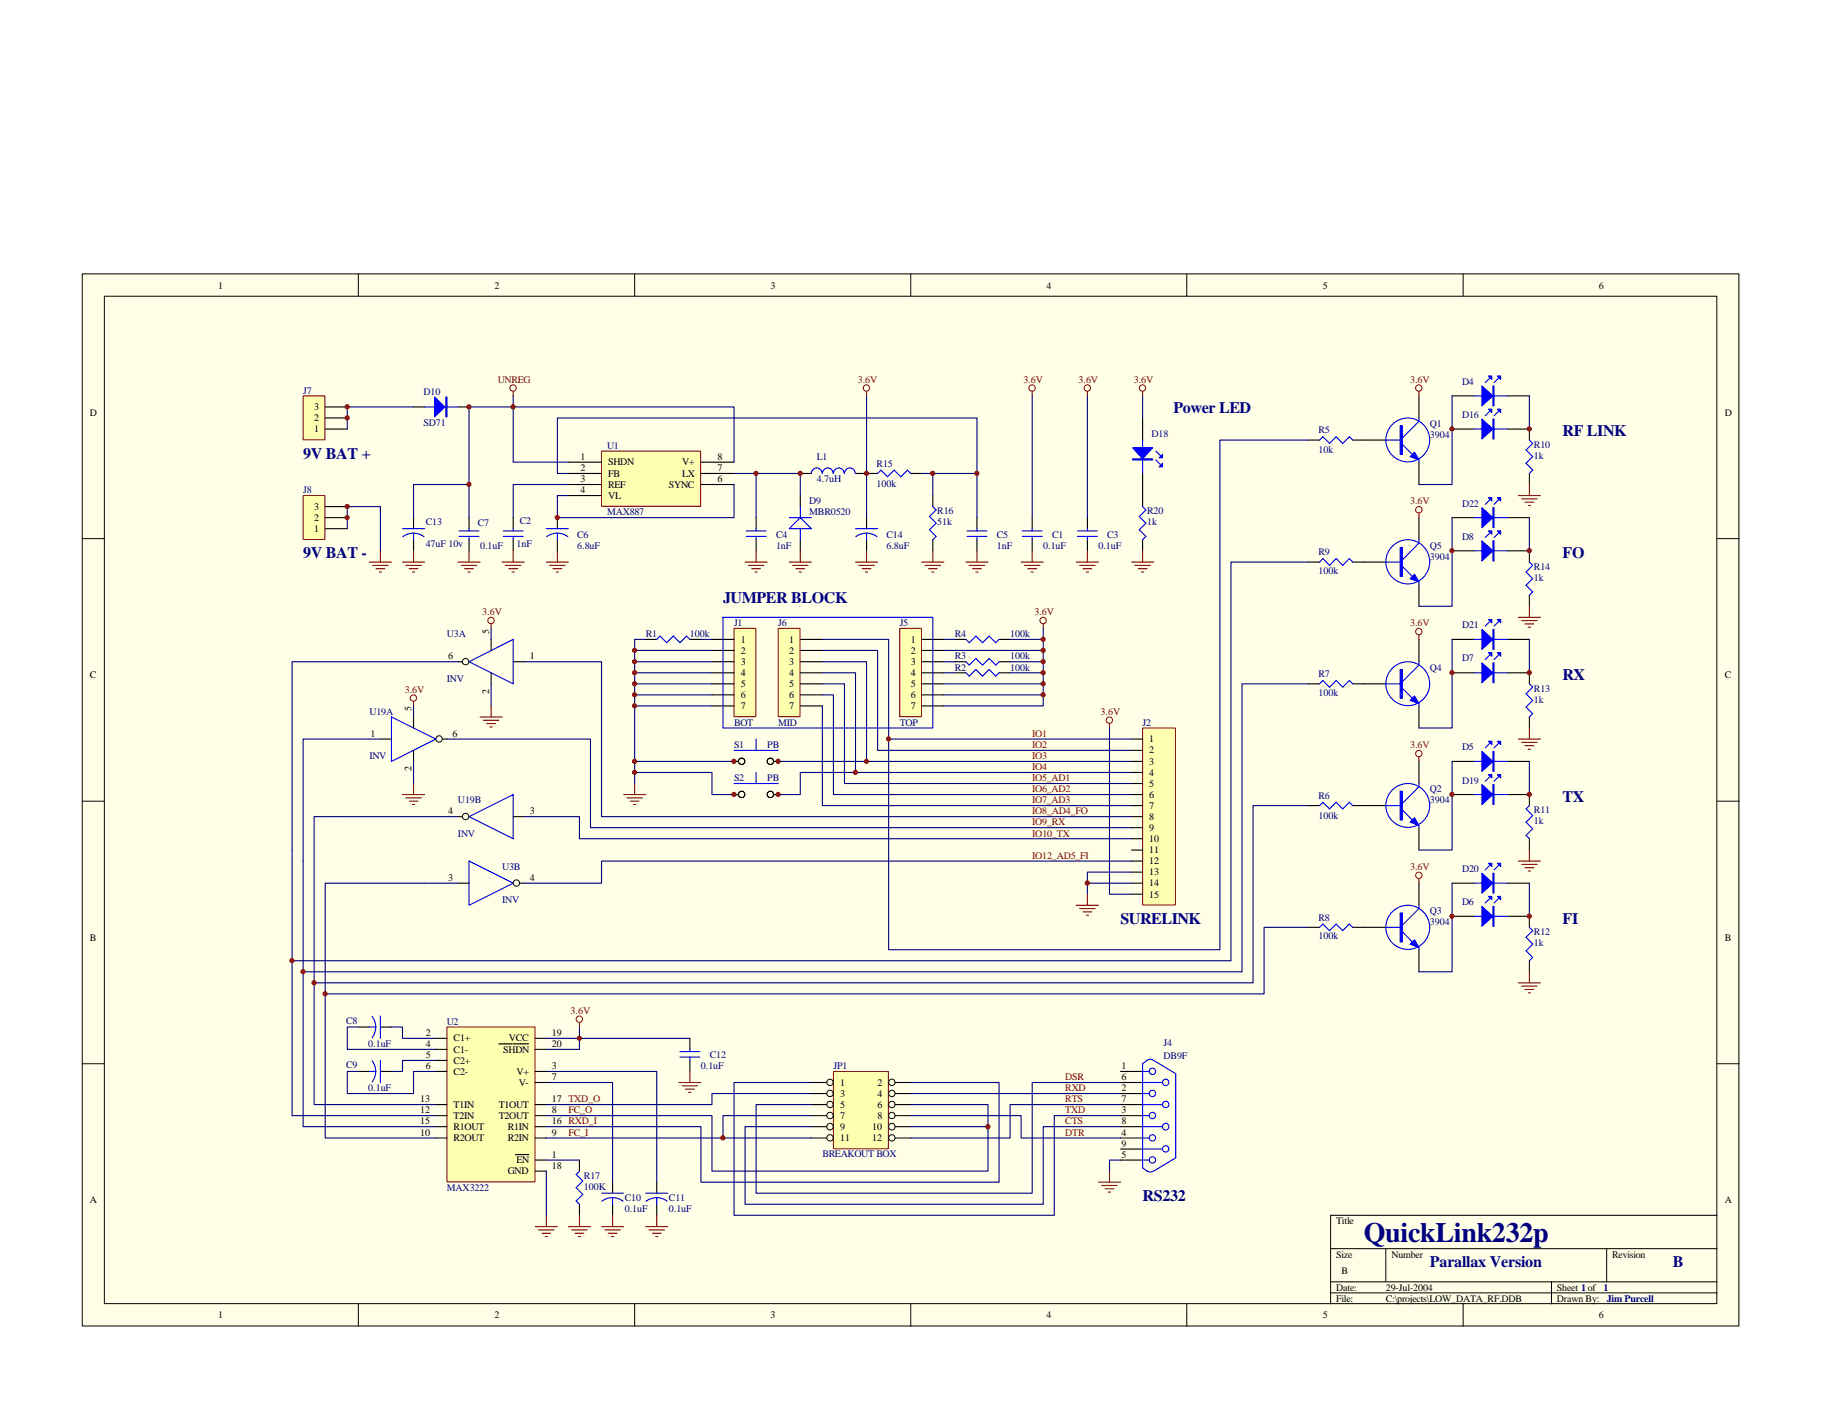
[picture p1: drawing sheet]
<svg xmlns="http://www.w3.org/2000/svg" width="279mm" height="216mm" viewBox="0 0 279 216" stroke-linecap="round" stroke-linejoin="round" font-family="sans-serif">
<path d="M12.6 42h254.1v161.3h-254.1z" fill="#ffffe8"/>
<g fill="none" stroke="#000" stroke-width=".15">
<path d="M12.6 42h254.1v161.3h-254.1zM16 45.4h247.3v154.5h-247.3zM54.9 42v3.4M97.3 42v3.4M139.7 42v3.4M182 42v3.4M224.4 42v3.4M12.6 82.6h3.4M263.3 82.6h3.4M12.6 122.9h3.4M263.3 122.9h3.4M12.6 163.1h3.4"/>
<path d="M263.3 163.1h3.4M54.9 199.9v3.5M97.3 199.9v3.5M139.7 199.9v3.5M182 199.9v3.5M204 191.5h59.3M204 196.6h59.3M204 198.2h59.3M212.5 191.5v5.1M224.4 199.9v3.5M237.9 196.6v3.3M246.4 191.5v5.1"/>
<path d="M263.3 186.4h-59.3v13.5"/>
</g>
<g fill="none" stroke="#000" stroke-width=".17">
<path d="M54.9 157.5h1.7M58.3 157.5h1.7M54.9 164.3h1.7M58.3 164.3h1.7M171.8 164.3h3.4M171.8 166h3.4M171.8 167.7h3.4M171.8 169.4h3.4M171.8 171.1h3.4M171.8 172.8h3.4M171.8 174.5h3.4M171.8 176.2h3.4"/>
<path d="M171.8 177.9h3.4M93.9 181.3v1.7M93.9 184.7v1.7M100.7 181.3v1.7M100.7 184.7v1.7"/>
</g>
<g fill="none" stroke="#00f" stroke-width=".17">
<path d="M56.6 157.5h1.1M57.1 155.8a2.75 2.75 0 0 1 0 3.3M58.3 155.8v3.4M56.6 164.3h1.1M57.1 162.6a2.7 2.7 0 0 1 0 3.3M58.3 162.6v3.4M175.2 177.9h1M175.2 176.2h3.1M175.2 174.5h1M175.2 172.8h3.1M175.2 171.1h1M175.2 169.4h3.1"/>
<path d="M175.2 167.7h1M175.2 166h3.1M175.2 164.3h1M175.9 179.5l.5 .2 .5-.2M176.9 162.6l-.5-.2a1.56 1.56 0 0 0-1.2 .7v16l.7 .5M176.9 162.6l3.4 2v12.9l-3.4 2.1M92.2 183h3.4M93.9 183.6a2.73 2.73 0 0 1 1.6 .6M93.9 183.6l-.7 .1-.9 .5M93.9 183.6v1.1M99 183h3.4M100.7 183.6a2.73 2.73 0 0 1 1.6 .6"/>
<path d="M100.7 183.6l-.7 .1-.9 .5M100.7 183.6v1.1"/>
<circle cx="176.7" cy="171" r=".49"/>
<circle cx="176.7" cy="174.5" r=".49"/>
<circle cx="176.7" cy="177.9" r=".49"/>
<circle cx="176.7" cy="164.3" r=".49"/>
<circle cx="176.7" cy="167.7" r=".49"/>
<circle cx="178.7" cy="172.8" r=".5"/>
<circle cx="178.8" cy="169.4" r=".49"/>
<circle cx="178.8" cy="176.2" r=".49"/>
<circle cx="178.8" cy="166" r=".49"/>
</g>
<g fill="none" stroke="#800000" stroke-width=".17">
<path d="M170.1 111v.6M165.1 138.8h3.3M165.6 139.3h2.3M166.1 139.8h1.3M166.8 137.1v1.7M88.9 156.8v.7M166.6 140.3h.3M170.1 179.6v1.7M82.1 188.1h3.4M82.6 188.6h2.4M83.1 189.1h1.4M83.6 189.6h.3"/>
<path d="M83.8 186.4v1.7M92.2 188.1h3.4M92.8 188.6h2.3M93.3 189.1h1.3M93.8 189.6h.3M93.9 186.4v1.7M99 188.1h3.4M99.5 188.6h2.4M100 189.1h1.4M100.5 189.6h.4M100.7 186.4v1.7M168.4 181.3h3.4"/>
<path d="M169 181.8h2.3M169.5 182.3h1.3M170 182.8h.3"/>
</g>
<path d="M54.9 157.5h-1.6v3.4h13.5M60 157.5h1.7v1.7h5.1M83.8 159.2h5.1M88.9 157.5v3.4h-5.1M54.9 164.3h-1.6v3.4h10.1v-3.4h3.4M66.8 162.6h-5.1v1.7h-1.7M83.8 164.3h16.9v17M83.8 166h10.1v15.3M171.8 177.9h-1.7v1.7" fill="none" stroke="#000080" stroke-width=".17"/>
<g fill="none" stroke="#800000" stroke-width=".15">
<circle cx="170.1" cy="110.4" r=".49"/>
<circle cx="88.8" cy="156.3" r=".49"/>
</g>
<path d="M175.3 111.7h5v27.1h-5z" fill="#ffffb0"/>
<path d="M175.2 111.6h5.1v27.2h-5.1z" fill="none" stroke="#800000" stroke-width=".15"/>
<g fill="none" stroke="#000" stroke-width=".17">
<path d="M173.5 113.3h1.7M173.5 115.1h1.7M173.5 116.8h1.7M173.5 118.4h1.7M173.5 120.1h1.7M173.5 121.8h1.7M173.5 123.5h1.7M173.5 125.2h1.7M173.5 126.9h1.7M173.5 128.6h1.7M173.5 130.3h1.7M173.5 132h1.7"/>
<path d="M173.5 133.7h1.7M173.5 135.4h1.7M173.5 137.1h1.7"/>
</g>
<path d="M170.1 111.6v25.5h3.4M173.5 135.4h-6.7v1.7" fill="none" stroke="#000080" stroke-width=".17"/>
<path d="M68.6 157.5h13.4v23.7h-13.4z" fill="#ffffb0"/>
<g fill="none" stroke="#800000" stroke-width=".15">
<path d="M68.5 157.5h13.5v23.7h-13.5z"/>
<circle cx="132.9" cy="59.5" r=".49"/>
</g>
<g fill="none" stroke="#000" stroke-width=".17">
<path d="M71.9 79.4v1.7M122.7 72.6h1.7M131.2 72.6h3.4M132.9 79.4v1.7M139.7 72.6h1.7M143 76v1.7M71.9 82.8v1.7M132.9 82.8v1.7M143 82.8v1.7M66.8 159.2h1.7M82.1 159.2h1.7M66.8 169.4h1.7"/>
<path d="M66.8 171.1h1.7M66.8 172.8h1.7M66.8 174.5h1.7M66.8 160.9h1.7M66.8 162.6h1.7M66.8 164.3h1.7M76.5 160.1h2M78.7 160.1h2.4M79 177h2.1M82.1 179.6h1.7M82.1 169.4h1.7M82.1 171.1h1.7"/>
<path d="M82.1 172.8h1.7M82.1 174.5h1.7M82.1 160.9h1.7M82.1 164.3h1.7M82.1 166h1.7M82.1 177.9h1.7M88.9 177.9v1.7M88.9 184.7v1.7"/>
</g>
<path d="M87.2 74.3h-8.5v5.1M87.2 76h-1.7v3.4M83.8 179.6v6.8" fill="none" stroke="#000080" stroke-width=".17"/>
<g fill="none" stroke="#00f" stroke-width=".17">
<path d="M124.4 72.6a.83 .83 0 0 1 .8-.8 .83 .83 0 0 1 .9 .8M126.1 72.6a.83 .83 0 0 1 .8-.8 .83 .83 0 0 1 .9 .8M127.8 72.6a.83 .83 0 0 1 .8-.8 .83 .83 0 0 1 .9 .8M129.5 72.6a.83 .83 0 0 1 .8-.8 .83 .83 0 0 1 .8 .8M134.6 72.6l.5-.5 1 1 1-1 1 1 1-1 .6 .5M143 77.7l.6 .5-1.1 1 1.1 1-1.1 1 1.1 1.1-.6 .5M70.4 82.3h3M70.4 81.4h3M71.9 81.1v.3M71.9 82.3v.5M131.2 81.1h3.4M132.9 81.7a2.73 2.73 0 0 1 1.6 .6"/>
<path d="M132.9 81.7l-.7 .1-1 .5M132.9 81.7v1.1M88.9 179.6l-.6 .5 1.1 1-1.1 1 1.1 1-1.1 1 .6 .6"/>
</g>
<path d="M132.9 60v.7" fill="none" stroke="#800000" stroke-width=".17"/>
<path d="M92.3 69.2h15.1v8.4h-15.1z" fill="#ffffb0"/>
<g fill="none" stroke="#800000" stroke-width=".15">
<path d="M92.2 69.2h15.2v8.4h-15.2z"/>
<circle cx="78.7" cy="59.5" r=".49"/>
</g>
<g fill="none" stroke="#000" stroke-width=".17">
<path d="M63.4 79.4v1.7M63.4 62.4h1.7M70.2 62.4h1.7M78.7 79.4v1.7M85.5 79.4v1.7M87.2 70.9h5M87.2 72.6h5M87.2 74.3h5M87.2 76h5M107.5 70.9h5.1M107.5 72.6h5.1M107.5 74.3h5.1"/>
<path d="M116 79.4v1.7M122.7 76v1.7M149.8 79.4v1.7M63.4 82.8v1.7M78.7 82.8v1.7M85.5 82.8v1.7M116 82.8v1.7M122.7 82.8v1.7M149.8 82.8v1.7M105.8 159.2v1.7M105.8 162.6v1.7"/>
</g>
<g fill="none" stroke="#00f" stroke-width=".17">
<path d="M65.1 62.4h5.1M121 79.4h3.4M122.7 77.7v1.7M61.7 81.1h3.4M63.4 81.7a2.73 2.73 0 0 1 1.6 .6M63.4 81.7l-.7 .1-.9 .5M63.4 81.7v1.1M77.2 82.3h3M77.2 81.4h3M78.7 81.1v.3M78.7 82.3v.5M83.8 81.1h3.4"/>
<path d="M85.5 81.7a2.73 2.73 0 0 1 1.6 .6M85.5 81.7l-.7 .1-1 .5M85.5 81.7v1.1M114.4 82.3h3.1M114.4 81.4h3.1M116 81.1v.3M116 82.3v.5M121 81.1l1.7-1.7 1.7 1.7zM122.7 81.1v1.7M148.3 82.3h3M148.3 81.4h3M149.8 81.1v.3"/>
<path d="M149.8 82.3v.5M104.3 162.1h3M104.3 161.2h3M105.8 160.9v.3M105.8 162.1v.5"/>
</g>
<path d="M112.6 74.3v5.1h-27.1" fill="none" stroke="#000080" stroke-width=".17"/>
<path d="M78.7 60v.7" fill="none" stroke="#800000" stroke-width=".17"/>
<g fill="#00f" stroke="#00f" stroke-width=".17">
<path d="M68.4 60.9h.1v3h-.1z" fill-rule="evenodd"/>
<path d="M66.6 60.9l1.6 1.5-1.6 1.5z" fill-rule="evenodd"/>
</g>
<path d="M46.5 60.7h3.3v6.7h-3.3z" fill="#ffffb0"/>
<path d="M46.5 60.7h3.3v6.7h-3.3z" fill="none" stroke="#800000" stroke-width=".15"/>
<path d="M49.9 65.8h3.4M49.9 64.1h3.4M49.9 62.4h3.4" fill="none" stroke="#000" stroke-width=".17"/>
<path d="M46.5 76h3.3v6.7h-3.3z" fill="#ffffb0"/>
<path d="M46.5 76h3.3v6.7h-3.3z" fill="none" stroke="#800000" stroke-width=".15"/>
<path d="M49.9 79.4h3.4M49.9 77.7h3.4M49.9 81.1h3.4" fill="none" stroke="#000" stroke-width=".17"/>
<path d="M127.8 164.3h8.4v11.8h-8.4z" fill="#ffffb0"/>
<g fill="none" stroke="#800000" stroke-width=".15">
<path d="M127.8 164.3h8.4v11.8h-8.4z"/>
<circle cx="217.6" cy="59.5" r=".49"/>
<circle cx="217.6" cy="78.2" r=".49"/>
<circle cx="217.6" cy="96.8" r=".49"/>
<circle cx="217.6" cy="115.5" r=".49"/>
<circle cx="217.6" cy="134.2" r=".49"/>
</g>
<g fill="none" stroke="#000" stroke-width=".15">
<circle cx="127.3" cy="172.8" r=".5"/>
<circle cx="127.3" cy="169.4" r=".49"/>
<circle cx="127.3" cy="171" r=".49"/>
<circle cx="127.3" cy="174.5" r=".49"/>
<circle cx="127.3" cy="166" r=".49"/>
<circle cx="127.3" cy="167.7" r=".49"/>
<circle cx="136.7" cy="172.8" r=".5"/>
<circle cx="136.8" cy="169.4" r=".49"/>
<circle cx="136.8" cy="174.5" r=".49"/>
<circle cx="136.8" cy="171" r=".49"/>
<circle cx="136.8" cy="166" r=".49"/>
<circle cx="136.8" cy="167.7" r=".49"/>
</g>
<g fill="none" stroke="#000" stroke-width=".17">
<path d="M200.7 67.5h1.7M207.4 67.5h5.1M217.6 60.7v3.4M217.6 70.9v3.4M217.6 79.4v3.4M222.7 60.7h3.4M231.1 60.7h3.4M234.5 65.8v1.7M234.5 72.6v1.7M200.7 86.2h1.7M207.4 86.2h5.1M217.6 89.6v3.4"/>
<path d="M217.6 98v3.5M222.7 84.5h3.4M231.1 84.5h3.4v1.7M234.5 91.3v1.7M200.7 104.9h1.7M207.4 104.9h5.1M217.6 108.2v3.4M217.6 116.8v3.3M222.7 103.2h3.4M222.7 116.8h3.4M231.1 103.2h3.4v1.7M231.1 116.8h3.4"/>
<path d="M234.5 109.9v1.7M200.7 123.5h1.7M207.4 123.5h5.1M217.6 126.9v3.4M217.6 135.4v3.4M234.5 121.8v1.7M234.5 128.6v1.7M200.7 142.2h1.7M207.4 142.2h5.1M217.6 145.6v3.4M222.7 140.5h3.4M231.1 140.5h3.4v1.7"/>
<path d="M234.5 147.3v1.7M124.4 166h2.4M124.4 167.7h2.4M124.4 169.4h2.4M124.4 171.1h2.4M124.4 172.8h2.4M124.4 174.5h2.4M137.3 166h2.4M137.3 167.7h2.4M137.3 169.4h2.4M137.3 171.1h2.4M137.3 172.8h2.4"/>
<path d="M137.3 174.5h2.4"/>
</g>
<path d="M217.6 60v.7M217.6 78.7v.7M217.6 97.4v.6M217.6 116.1v.7M217.6 134.7v.7M87.2 188.1h3.4M87.7 188.6h2.3M88.2 189.1h1.3M88.7 189.6h.3M88.9 186.4v1.7" fill="none" stroke="#800000" stroke-width=".17"/>
<g fill="none" stroke="#00f" stroke-width=".17">
<path d="M228.4 58l-.6 .7M229.8 58l-.7 .7M202.4 67.5l.5-.5 1 1 1-1 1 1 1-1 .5 .5M212.5 67.5h2.6M215.1 68.2l1.5 1.5M217.6 64.1v.5l-2.5 2.5M217.6 70.5v.4M226.1 60.7h5M234.5 67.5l.5 .5-1 1 1 1-1 1 1 1.1-.5 .5M202.4 86.2l.5-.6 1 1.1 1-1.1 1 1.1 1-1.1 .5 .6M212.5 86.2h2.6M215.1 86.9l1.5 1.5"/>
<path d="M217.6 82.8v.5l-2.5 2.6M217.6 89.2v.4M226.1 84.5h5M228.4 81.7l-.6 .7M229.8 81.7l-.7 .7M234.5 86.2l.5 .5-1 1 1 1-1 1 1 1.1-.5 .5M202.4 104.9l.5-.5 1 1 1-1 1 1 1-1 .5 .5M212.5 104.9h2.6M215.1 105.5l1.5 1.6M217.6 101.5v.5l-2.5 2.5M217.6 107.9v.3M226.1 103.2h5"/>
<path d="M226.1 116.8h5M228.4 100.5l-.6 .6M228.4 114l-.6 .7M229.8 100.5l-.7 .6M229.8 114l-.7 .7M234.5 104.9l.5 .5-1 1 1 1-1 1 1 1-.5 .5M202.4 123.5l.5-.5 1 1 1-1 1 1 1-1 .5 .5M212.5 123.5h2.6M215.1 124.2l1.5 1.5M217.6 138.8v.5l-2.5 2.6M217.6 120.1v.5l-2.5 2.6M217.6 126.6v.3"/>
<path d="M228.4 137.8l-.6 .7M229.8 137.8l-.7 .7M234.5 123.5l-.5 .5 1 1.1-1 1 1 1-1 1 .5 .5M202.4 142.2l.5-.5 1 1 1-1 1 1 1-1 .5 .5M212.5 142.2h2.6M215.1 142.9l1.5 1.5M217.6 145.3v.3M226.1 140.5h5M234.5 142.2l.5 .5-1 1 1 1.1-1 1 1 1-.5 .5"/>
<circle cx="215.9" cy="67.5" r="3.4"/>
<circle cx="215.9" cy="86.1" r="3.4"/>
<circle cx="215.9" cy="104.8" r="3.4"/>
<circle cx="215.9" cy="123.5" r="3.4"/>
<circle cx="215.9" cy="142.2" r="3.4"/>
</g>
<g fill="#00f" stroke="#00f" stroke-width=".17">
<path d="M227.2 82.9l1.7 1.6-1.7 1.5z" fill-rule="evenodd"/>
<path d="M228.9 82.9h.2v3.1h-.2z" fill-rule="evenodd"/>
<path d="M229.6 81.4h.5v.5z" fill-rule="evenodd"/>
<path d="M228.3 81.4h.5v.5z" fill-rule="evenodd"/>
<path d="M227.2 101.6l1.7 1.6-1.7 1.5z" fill-rule="evenodd"/>
<path d="M228.9 101.6h.2v3.1h-.2z" fill-rule="evenodd"/>
<path d="M229.6 100.1h.5v.5z" fill-rule="evenodd"/>
<path d="M228.3 100.1h.5v.5z" fill-rule="evenodd"/>
<path d="M227.2 139l1.7 1.5-1.7 1.5z" fill-rule="evenodd"/>
<path d="M228.9 139h.2v3h-.2z" fill-rule="evenodd"/>
<path d="M229.6 137.5h.5v.5z" fill-rule="evenodd"/>
<path d="M228.3 137.5h.5v.5z" fill-rule="evenodd"/>
<path d="M227.2 115.2l1.7 1.6-1.7 1.5z" fill-rule="evenodd"/>
<path d="M228.9 115.2h.2v3.1h-.2z" fill-rule="evenodd"/>
<path d="M229.6 113.7h.5v.5z" fill-rule="evenodd"/>
<path d="M228.3 113.7h.5v.5z" fill-rule="evenodd"/>
<path d="M214.7 83.9h.4v4.5h-.4z" fill-rule="evenodd"/>
<path d="M216.2 88.7l.7-.6 .7 1.1z" fill-rule="evenodd"/>
<path d="M214.7 102.7h.4v4.4h-.4z" fill-rule="evenodd"/>
<path d="M216.9 106.7l.7 1.2-1.4-.5z" fill-rule="evenodd"/>
<path d="M214.7 140h.4v4.4h-.4z" fill-rule="evenodd"/>
<path d="M216.9 144.1l.7 1.2-1.4-.5z" fill-rule="evenodd"/>
<path d="M214.7 121.3h.4v4.4h-.4z" fill-rule="evenodd"/>
<path d="M216.9 125.4l.7 1.2-1.4-.5z" fill-rule="evenodd"/>
<path d="M227.2 59.2l1.7 1.5-1.7 1.5z" fill-rule="evenodd"/>
<path d="M228.9 59.2h.2v3h-.2z" fill-rule="evenodd"/>
<path d="M229.6 57.7h.5v.5z" fill-rule="evenodd"/>
<path d="M228.3 57.7h.5v.5z" fill-rule="evenodd"/>
<path d="M214.7 65.3h.4v4.4h-.4z" fill-rule="evenodd"/>
<path d="M216.9 69.3l.7 1.2-1.4-.5z" fill-rule="evenodd"/>
</g>
<path d="M138 96.4h3.3v13.5h-3.3z" fill="#ffffb0"/>
<path d="M138 96.4h3.3v13.5h-3.3z" fill="none" stroke="#800000" stroke-width=".15"/>
<path d="M141.4 98h3.3M141.4 99.7h3.3M141.4 101.5h3.3M141.4 103.2h3.3M141.4 104.9h3.3M141.4 106.6h3.3M141.4 108.2h3.3" fill="none" stroke="#000" stroke-width=".17"/>
<path d="M112.6 96.4h3.3v13.5h-3.3z" fill="#ffffb0"/>
<path d="M112.6 96.4h3.3v13.5h-3.3z" fill="none" stroke="#800000" stroke-width=".15"/>
<path d="M109.2 98h3.4M109.2 99.7h3.4M109.2 101.5h3.4M109.2 103.2h3.4M109.2 104.9h3.4M109.2 106.6h3.4M109.2 108.2h3.4" fill="none" stroke="#000" stroke-width=".17"/>
<path d="M119.4 96.4h3.3v13.5h-3.3z" fill="#ffffb0"/>
<g fill="none" stroke="#800000" stroke-width=".15">
<path d="M119.3 96.4h3.4v13.5h-3.4z"/>
<circle cx="158.3" cy="59.5" r=".49"/>
<circle cx="166.7" cy="59.5" r=".49"/>
<circle cx="175.2" cy="59.5" r=".49"/>
<circle cx="75.3" cy="95.1" r=".49"/>
<circle cx="160" cy="95.1" r=".49"/>
<circle cx="63.4" cy="107" r=".49"/>
</g>
<g fill="none" stroke="#000" stroke-width=".17">
<path d="M158.3 79.4v1.7M166.8 79.4v1.7M175.2 64.1v3.4M175.2 72.6v5.1M222.7 79.4h3.4M222.7 65.8h3.4M231.1 79.4h3.4M231.1 65.8h3.4M75.3 98v1.7M99 98h1.7M105.8 98h1.7M122.7 98h3.4"/>
<path d="M122.7 99.7h3.4M146.4 98h1.7M153.2 98h1.7M158.3 82.8v1.7M166.8 82.8v1.7M175.2 82.8v1.7M222.7 98h3.4M231.1 98h3.4M58.3 113.3h1.7M63.4 109.9v1.7M63.4 115.1v1.7M67.9 113.3h.6"/>
<path d="M70.2 101.5h.7M75.3 103.2v1.7M78.7 101.5h1.7M112.6 116.8h.6M118.7 116.8h.6M122.7 101.5h3.4M122.7 103.2h3.4M122.7 104.9h3.4M122.7 106.6h3.4M122.7 108.2h3.4M146.4 101.5h1.7M146.4 103.2h1.7"/>
<path d="M153.2 101.5h1.7M153.2 103.2h1.7M70.2 135.4h1.7M70.2 125.2h.7M78.7 125.2h1.7M79.7 135.4h.7M112.6 121.8h.6M118.7 121.8h.6M222.7 135.4h3.4M222.7 121.8h3.4M231.1 135.4h3.4M231.1 121.8h3.4"/>
</g>
<g fill="none" stroke="#800000" stroke-width=".17">
<path d="M158.3 60v.7M166.8 60v.7M175.2 60v.7M232.8 76h3.4M233.3 76.5h2.4M233.8 77h1.4M234.4 77.5h.3M234.5 74.3v1.7M56.6 86.2h3.4M57.1 86.7h2.4M57.7 87.2h1.3M58.2 87.7h.3"/>
<path d="M58.3 84.5v1.7M61.7 86.2h3.4M62.2 86.7h2.4M62.7 87.2h1.4M63.2 87.7h.4M63.4 84.5v1.7M70.2 86.2h3.4M70.7 86.7h2.4M71.2 87.2h1.4M71.8 87.7h.3M71.9 84.5v1.7M75.3 95.7v.7"/>
<path d="M77 86.2h3.4M77.5 86.7h2.4M78 87.2h1.4M78.5 87.7h.4M78.7 84.5v1.7M83.8 86.2h3.4M84.3 86.7h2.4M84.8 87.2h1.3M85.3 87.7h.3M85.5 84.5v1.7M114.3 86.2h3.3M114.8 86.7h2.3"/>
<path d="M115.3 87.2h1.3M115.8 87.7h.3M116 84.5v1.7M121 86.2h3.4M121.5 86.7h2.4M122 87.2h1.4M122.6 87.7h.3M122.7 84.5v1.7M131.2 86.2h3.4M131.7 86.7h2.4M132.2 87.2h1.4M132.7 87.7h.4"/>
<path d="M132.9 84.5v1.7M141.4 86.2h3.3M141.9 86.7h2.3M142.4 87.2h1.3M142.9 87.7h.3M143 84.5v1.7M148.1 86.2h3.4M148.6 86.7h2.4M149.1 87.2h1.4M149.6 87.7h.4M149.8 84.5v1.7M156.6 86.2h3.4"/>
<path d="M157.1 86.7h2.4M157.6 87.2h1.4M158.1 87.7h.4M158.3 84.5v1.7M160 95.7v.7M165.1 86.2h3.3M165.6 86.7h2.3M166.1 87.2h1.3M166.6 87.7h.3M166.8 84.5v1.7M173.5 86.2h3.4M174 86.7h2.4"/>
<path d="M174.5 87.2h1.4M175 87.7h.4M175.2 84.5v1.7M232.8 94.7h3.4M233.3 95.2h2.4M233.8 95.7h1.4M234.4 96.2h.3M234.5 93v1.7M63.4 107.6v.6M73.6 109.9h3.4M74.1 110.4h2.4M74.6 111h1.4"/>
<path d="M75.1 111.5h.4M75.3 108.2v1.7M232.8 113.3h3.4M233.3 113.8h2.4M233.8 114.3h1.4M234.4 114.9h.3M234.5 111.6v1.7M61.7 121.8h3.4M62.2 122.3h2.4M62.7 122.9h1.4M63.2 123.4h.4M63.4 120.1v1.7"/>
<path d="M95.6 121.8h3.4M96.1 122.3h2.4M96.6 122.9h1.4M97.2 123.4h.3M97.3 120.1v1.7M232.8 132h3.4M233.3 132.5h2.4M233.8 133.1h1.4M234.4 133.6h.3M234.5 130.3v1.7M232.8 150.7h3.4M233.3 151.2h2.4"/>
<path d="M233.8 151.7h1.4M234.4 152.2h.3M234.5 149v1.7M104.1 166h3.4M104.6 166.5h2.4M105.1 167h1.4M105.6 167.5h.4M105.8 164.3v1.7"/>
</g>
<g fill="none" stroke="#00f" stroke-width=".17">
<path d="M175.2 77.7l.5 .5-1 1 1 1-1 1 1 1.1-.5 .5M175.2 67.5v5.1M177.2 70.5l.7 .7M177.2 69.2l.7 .6M226.1 79.4h5M226.1 65.8h5M228.4 76.7l-.6 .6M228.4 63.1l-.6 .7M229.8 76.7l-.7 .6M229.8 63.1l-.7 .7M100.7 98l.5-.5 1 1.1 1.1-1.1 1 1.1 1-1.1 .5 .5M110.9 94.7h32.1v16.9h-32.1z"/>
<path d="M148.1 98l.5 .6 1-1.1 1.1 1.1 1-1.1 1 1.1 .5-.6M156.8 82.3h3M156.8 81.4h3M158.3 81.1v.3M158.3 82.3v.5M165.2 82.3h3.1M165.2 81.4h3.1M166.8 81.1v.3M166.8 82.3v.5M226.1 98h5M228.4 95.3l-.6 .7M229.8 95.3l-.7 .7"/>
<path d="M60 109.9l6.8 3.4-6.8 3.5zM71.9 101.5l6.8-3.5v6.9zM112.6 115.1h6.7M116 113.3v1.8M116 118.4v1.7M148.1 103.2l.5 .5 1-1 1.1 1 1-1 1 1 .5-.5M148.1 101.5l.5 .5 1-1 1.1 1 1-1 1 1 .5-.5M228.4 119.1l-.6 .7M229.8 119.1l-.7 .7M71.9 125.2l6.8-3.4v6.8zM71.9 132l6.8 3.4-6.8 3.4zM112.6 120.1h6.7"/>
<path d="M226.1 135.4h5M226.1 121.8h5M228.4 132.7l-.6 .7M229.8 132.7l-.7 .7"/>
</g>
<g fill="#00f" stroke="#00f" stroke-width=".17">
<path d="M227.2 133.9l1.7 1.5-1.7 1.5z" fill-rule="evenodd"/>
<path d="M228.9 133.9h.2v3h-.2z" fill-rule="evenodd"/>
<path d="M229.6 132.4h.5v.5z" fill-rule="evenodd"/>
<path d="M228.3 132.4h.5v.5z" fill-rule="evenodd"/>
<path d="M227.2 77.9l1.7 1.5-1.7 1.5z" fill-rule="evenodd"/>
<path d="M228.9 77.9h.2v3h-.2z" fill-rule="evenodd"/>
<path d="M229.6 76.3h.5v.5z" fill-rule="evenodd"/>
<path d="M228.3 76.3h.5v.5z" fill-rule="evenodd"/>
<path d="M227.2 96.5l1.7 1.5-1.7 1.6z" fill-rule="evenodd"/>
<path d="M228.9 96.5h.2v3.1h-.2z" fill-rule="evenodd"/>
<path d="M229.6 95h.5v.5z" fill-rule="evenodd"/>
<path d="M228.3 95h.5v.5z" fill-rule="evenodd"/>
<path d="M227.2 120.3l1.7 1.5-1.7 1.6z" fill-rule="evenodd"/>
<path d="M228.9 120.3h.2v3.1h-.2z" fill-rule="evenodd"/>
<path d="M229.6 118.8h.5v.5z" fill-rule="evenodd"/>
<path d="M228.3 118.8h.5v.5z" fill-rule="evenodd"/>
<path d="M227.2 64.3l1.7 1.5-1.7 1.5z" fill-rule="evenodd"/>
<path d="M228.9 64.3h.2v3h-.2z" fill-rule="evenodd"/>
<path d="M229.6 62.7h.5v.5z" fill-rule="evenodd"/>
<path d="M228.3 62.7h.5v.5z" fill-rule="evenodd"/>
<path d="M173.7 68.7h3l-1.5 1.7z" fill-rule="evenodd"/>
<path d="M173.7 70.4h3v.1h-3z" fill-rule="evenodd"/>
<path d="M178.3 71v.6h-.5z" fill-rule="evenodd"/>
<path d="M178.3 69.7v.5h-.5z" fill-rule="evenodd"/>
</g>
<g fill="none" stroke="#000" stroke-width=".15">
<circle cx="67.3" cy="113.3" r=".49"/>
<circle cx="71.4" cy="101.5" r=".49"/>
<circle cx="113.7" cy="116.7" r=".49"/>
<circle cx="118.1" cy="116.7" r=".49"/>
<circle cx="71.4" cy="125.2" r=".49"/>
<circle cx="79.2" cy="135.4" r=".49"/>
<circle cx="113.7" cy="121.8" r=".49"/>
<circle cx="118.1" cy="121.8" r=".49"/>
</g>
<g fill="none" stroke="#000080" stroke-width=".17">
<path d="M63.4 62.4h-10.1v3.4M71.9 74.3h-8.5v5.1M78.7 60.7v10.2h8.5M87.2 72.6h-1.7v-8.5h64.3v8.5M112.6 70.9v-8.5h-40.7v17M112.6 72.6h10.1v3.4M116 72.6v6.8M132.9 60.7v18.7M141.4 72.6h8.4v6.8M143 72.6v3.4M158.3 60.7v18.7M166.8 60.7v18.7"/>
<path d="M175.2 60.7v3.4M200.7 67.5h-13.6v78.1h-50.8v-32.3M222.7 60.7v13.6h-5.1M222.7 79.4v13.6h-5.1M234.5 60.7v5.1M234.5 79.4v5.1M53.3 81.1v-3.4h5v6.8M75.3 96.4v1.6M97.3 99.7h11.9M99 98h-1.7v10.2M107.5 98h1.7M126.1 98h10.2v15.3h37.2"/>
<path d="M126.1 99.7h8.5v15.4h38.9M144.7 98h1.7M154.9 98h5.1M160 96.4v3.3h-15.3M160 99.7v1.8h-5.1M200.7 86.2h-11.9v61.1h-144M222.7 98v13.6h-5.1M234.5 98v5.2M58.3 113.3h-11.8v59.5h20.3M63.4 108.2v1.7M63.4 116.8v3.3M68.5 113.3h22.1v13.6h82.9"/>
<path d="M70.2 101.5h-25.4v69.6h22M75.3 104.9v3.3M80.4 101.5h11.8v23.7h81.3M97.3 118.4h11.9v3.4h3.4M97.3 101.5h11.9M97.3 103.2h11.9M97.3 104.9h11.9M97.3 106.6h11.9M97.3 108.2h11.9M97.3 116.8h15.3M97.3 108.2v11.9M119.3 116.8h13.6"/>
<path d="M126.1 101.5h6.8v15.3h40.6M126.1 103.2h5.1v15.2h42.3M126.1 104.9h3.4v15.2h44M126.1 108.2v15.3h47.4M126.1 106.6h1.7v15.2h45.7M131.2 118.4h-8.5v3.4h-3.4M144.7 101.5h1.7M144.7 103.2h1.7M160 101.5v1.7h-5.1M160 103.2v1.7h-15.3M160 104.9v1.7h-15.3M160 106.6v1.6h-15.3"/>
<path d="M200.7 104.9h-10.2v44.1h-144M222.7 116.8v13.5h-5.1M234.5 116.8v5M70.2 135.4h-20.3v39.1h16.9M70.2 125.2h-22v44.2h18.6M80.4 125.2h8.5v3.4h84.6M173.5 133.7h-6.7v1.7M173.5 132h-81.3v3.4h-11.8M200.7 123.5h-8.5v27.2h-144M222.7 135.4v13.6h-5.1M234.5 135.4v5.1M88.9 159.2h16.9"/>
<path d="M200.7 142.2h-6.9v10.2h-143.9M83.8 177.9h5.1M83.8 174.5h40.6M124.4 167.7h-15.2v1.7h-25.4M124.4 171.1h-13.5v3.4M124.4 166h-11.8v20.4h49.1v-15.3h10.1M124.4 172.8h-10.1v11.9h45.7v-11.9h11.8M139.7 169.4h11.8v10.2h-42.3v-8.5h-25.4M139.7 166h13.5v15.3h-45.7v-8.5h-23.7M139.7 171.1h16.9v3.4h15.2M139.7 172.8h11.8M139.7 167.7h32.1"/>
<path d="M171.8 169.4h-16.9v5.1h-15.2M171.8 166h-13.5v17h-42.3v-13.6h8.4"/>
</g>
<g fill="#800000" stroke="#800000" stroke-width=".15">
<circle cx="88.8" cy="159.2" r=".32"/>
<circle cx="166.7" cy="135.4" r=".32"/>
<circle cx="85.4" cy="79.4" r=".32"/>
<circle cx="132.9" cy="72.6" r=".32"/>
<circle cx="122.7" cy="72.6" r=".32"/>
<circle cx="53.2" cy="64.1" r=".32"/>
<circle cx="53.2" cy="62.4" r=".32"/>
<circle cx="53.2" cy="79.4" r=".32"/>
<circle cx="53.2" cy="77.7" r=".32"/>
<circle cx="222.7" cy="84.4" r=".32"/>
<circle cx="234.5" cy="84.4" r=".32"/>
<circle cx="222.7" cy="103.1" r=".32"/>
<circle cx="234.5" cy="103.1" r=".32"/>
<circle cx="222.7" cy="140.5" r=".32"/>
<circle cx="234.5" cy="140.5" r=".32"/>
<circle cx="234.5" cy="121.8" r=".32"/>
<circle cx="234.5" cy="65.8" r=".32"/>
<circle cx="222.7" cy="121.8" r=".32"/>
<circle cx="222.7" cy="65.8" r=".32"/>
<circle cx="151.5" cy="172.8" r=".33"/>
<circle cx="110.8" cy="174.5" r=".32"/>
<circle cx="115.9" cy="72.6" r=".32"/>
<circle cx="149.8" cy="72.6" r=".32"/>
<circle cx="78.7" cy="62.4" r=".32"/>
<circle cx="71.9" cy="74.3" r=".32"/>
<circle cx="143" cy="72.6" r=".32"/>
<circle cx="112.5" cy="116.7" r=".32"/>
<circle cx="119.3" cy="116.7" r=".32"/>
<circle cx="112.5" cy="121.8" r=".32"/>
<circle cx="119.3" cy="121.8" r=".32"/>
<circle cx="160" cy="99.7" r=".32"/>
<circle cx="160" cy="98" r=".32"/>
<circle cx="160" cy="101.5" r=".32"/>
<circle cx="160" cy="103.1" r=".32"/>
<circle cx="160" cy="104.8" r=".32"/>
<circle cx="160" cy="106.5" r=".32"/>
<circle cx="97.3" cy="108.2" r=".32"/>
<circle cx="97.3" cy="99.7" r=".32"/>
<circle cx="97.3" cy="101.5" r=".32"/>
<circle cx="97.3" cy="103.1" r=".32"/>
<circle cx="97.3" cy="104.8" r=".32"/>
<circle cx="97.3" cy="106.5" r=".32"/>
<circle cx="136.2" cy="113.3" r=".32"/>
<circle cx="132.9" cy="116.7" r=".32"/>
<circle cx="131.2" cy="118.4" r=".32"/>
<circle cx="97.3" cy="116.7" r=".32"/>
<circle cx="97.3" cy="118.4" r=".32"/>
<circle cx="44.8" cy="147.3" r=".32"/>
<circle cx="46.5" cy="149" r=".32"/>
<circle cx="48.2" cy="150.7" r=".32"/>
<circle cx="49.8" cy="152.4" r=".32"/>
<circle cx="71.9" cy="62.4" r=".32"/>
</g>
<text font-size="4.3" fill="#000080" x="209.1" y="190.5">QuickLink232p</text>
<g font-size="2.5" fill="#000080">
<text x="180" y="63.4">Power LED</text>
<text x="46.5" y="70.3">9V BAT +</text>
<text x="239.6" y="66.9">RF LINK</text>
<text x="46.5" y="85.6">9V BAT -</text>
<text x="239.6" y="85.6">FO</text>
<text x="110.9" y="92.4">JUMPER BLOCK</text>
<text x="239.6" y="104.3">RX</text>
<text x="239.6" y="123">TX</text>
<text x="171.8" y="141.6">SURELINK</text>
<text x="239.6" y="141.6">FI</text>
<text x="175.2" y="184.1">RS232</text>
<text x="219.3" y="194.3">Parallax Version</text>
<text x="256.5" y="194.3">B</text>
</g>
<g font-size="1.5">
<text x="33.4" y="44.2">1</text>
<text x="75.8" y="44.2">2</text>
<text x="118.2" y="44.2">3</text>
<text x="160.5" y="44.2">4</text>
<text x="202.9" y="44.2">5</text>
<text x="245.2" y="44.2">6</text>
<text x="13.8" y="63.8">D</text>
<text x="48.2" y="64.6">2</text>
<text x="48.2" y="62.9">3</text>
<text x="264.5" y="63.8">D</text>
<text x="48.2" y="66.3">1</text>
<text x="89" y="70.5">1</text>
<text x="93.3" y="71.4">SHDN</text>
<text x="104.6" y="71.4">V+</text>
<text x="110" y="70.5">8</text>
<text x="89" y="72.2">2</text>
<text x="89" y="74">3</text>
<text x="89" y="75.6">4</text>
<text x="93.3" y="73.1">FB</text>
<text x="93.3" y="74.8">REF</text>
<text x="93.3" y="76.5">VL</text>
<text x="102.6" y="74.8">SYNC</text>
<text x="104.6" y="73.1">LX</text>
<text x="110" y="72.2">7</text>
<text x="110" y="74">6</text>
<text x="48.2" y="81.6">1</text>
<text x="48.2" y="79.9">2</text>
<text x="48.2" y="78.2">3</text>
<text x="68.7" y="101.1">6</text>
<text x="75" y="97.2" transform="rotate(-90 75 97.2)">5</text>
<text x="81.2" y="101.1">1</text>
<text x="113.6" y="98.6">1</text>
<text x="113.6" y="100.2">2</text>
<text x="113.6" y="102">3</text>
<text x="121" y="98.6">1</text>
<text x="121" y="100.2">2</text>
<text x="121" y="102">3</text>
<text x="139.7" y="98.6">1</text>
<text x="139.7" y="100.2">2</text>
<text x="139.7" y="102">3</text>
<text x="13.8" y="104">C</text>
<text x="75" y="106.4" transform="rotate(-90 75 106.4)">2</text>
<text x="113.6" y="103.7">4</text>
<text x="113.6" y="105.4">5</text>
<text x="113.6" y="107.1">6</text>
<text x="121" y="103.7">4</text>
<text x="121" y="105.4">5</text>
<text x="121" y="107.1">6</text>
<text x="139.7" y="103.7">4</text>
<text x="139.7" y="105.4">5</text>
<text x="139.7" y="107.1">6</text>
<text x="264.5" y="104">C</text>
<text x="56.8" y="113">1</text>
<text x="63.1" y="109.1" transform="rotate(-90 63.1 109.1)">5</text>
<text x="69.4" y="113">6</text>
<text x="113.6" y="108.8">7</text>
<text x="121" y="108.8">7</text>
<text x="139.7" y="108.8">7</text>
<text x="176.2" y="113.8">1</text>
<text x="63.1" y="118.3" transform="rotate(-90 63.1 118.3)">2</text>
<text x="176.2" y="115.5">2</text>
<text x="176.2" y="117.3">3</text>
<text x="176.2" y="119">4</text>
<text x="68.7" y="124.9">4</text>
<text x="81.2" y="124.9">3</text>
<text x="176.2" y="120.6">5</text>
<text x="176.2" y="122.3">6</text>
<text x="176.2" y="124">7</text>
<text x="176.2" y="125.7">8</text>
<text x="176.2" y="127.4">9</text>
<text x="176.2" y="129.1">10</text>
<text x="176.2" y="130.9">11</text>
<text x="68.7" y="135.1">3</text>
<text x="81.2" y="135.1">4</text>
<text x="176.2" y="132.5">12</text>
<text x="176.2" y="134.2">13</text>
<text x="176.2" y="135.9">14</text>
<text x="176.2" y="137.6">15</text>
<text x="13.8" y="144.2">B</text>
<text x="264.5" y="144.2">B</text>
<text x="65.3" y="158.8">2</text>
<text x="65.3" y="160.6">4</text>
<text x="69.6" y="159.7">C1+</text>
<text x="69.6" y="161.4">C1-</text>
<text x="77.2" y="161.4">SHDN</text>
<text x="78" y="159.7">VCC</text>
<text x="84.6" y="160.6">20</text>
<text x="84.6" y="158.8">19</text>
<text x="65.3" y="162.3">5</text>
<text x="65.3" y="164">6</text>
<text x="69.6" y="163.1">C2+</text>
<text x="69.6" y="164.8">C2-</text>
<text x="79.2" y="164.8">V+</text>
<text x="79.5" y="166.5">V-</text>
<text x="84.6" y="165.7">7</text>
<text x="84.6" y="164">3</text>
<text x="128.8" y="166.5">1</text>
<text x="134.6" y="166.5">2</text>
<text x="172" y="164">1</text>
<text x="172" y="165.7">6</text>
<text x="172" y="167.3">2</text>
<text x="64.4" y="169">13</text>
<text x="64.4" y="170.7">12</text>
<text x="64.4" y="172.4">15</text>
<text x="69.6" y="169.9">T1IN</text>
<text x="69.6" y="171.6">T2IN</text>
<text x="69.6" y="173.3">R1OUT</text>
<text x="76.5" y="169.9">T1OUT</text>
<text x="76.5" y="171.6">T2OUT</text>
<text x="77.9" y="173.3">R1IN</text>
<text x="84.6" y="172.4">16 RXD_I</text>
<text x="84.6" y="169">17 TXD_O</text>
<text x="84.6" y="170.7">8</text>
<text x="128.8" y="168.2">3</text>
<text x="128.8" y="169.9">5</text>
<text x="128.8" y="171.6">7</text>
<text x="128.8" y="173.3">9</text>
<text x="133.7" y="173.3">10</text>
<text x="134.6" y="168.2">4</text>
<text x="134.6" y="169.9">6</text>
<text x="134.6" y="171.6">8</text>
<text x="172" y="169">7</text>
<text x="172" y="170.7">3</text>
<text x="172" y="172.4">8</text>
<text x="64.4" y="174.1">10</text>
<text x="69.6" y="175">R2OUT</text>
<text x="77.9" y="175">R2IN</text>
<text x="79.2" y="178.4">EN</text>
<text x="84.6" y="179.2">18</text>
<text x="84.6" y="174.1">9</text>
<text x="84.6" y="177.5">1</text>
<text x="128.8" y="175">11</text>
<text x="133.7" y="175">12</text>
<text x="172" y="174.1">4</text>
<text x="172" y="175.9">9</text>
<text x="172" y="177.5">5</text>
<text x="13.8" y="184.5">A</text>
<text x="77.9" y="180.1">GND</text>
<text x="264.5" y="184.5">A</text>
<text x="204.9" y="187.7">Title</text>
<text x="204.9" y="192.8">Size</text>
<text x="204.9" y="197.9">Date:</text>
<text x="205.7" y="195.4">B</text>
<text x="212.5" y="197.9">29-Jul-2004</text>
<text x="213.4" y="192.8">Number</text>
<text x="238.8" y="197.9">Sheet 1of</text>
<text x="247.2" y="192.8">Revision</text>
<text x="33.4" y="202.1">1</text>
<text x="75.8" y="202.1">2</text>
<text x="118.2" y="202.1">3</text>
<text x="160.5" y="202.1">4</text>
<text x="202.9" y="202.1">5</text>
<text x="204.9" y="199.6">File:</text>
<text x="212.5" y="199.6">C:\projects\LOW_DATA_RF.DDB</text>
<text x="238.8" y="199.6">Drawn By: Jim Purcell</text>
<text x="245.2" y="202.1">6</text>
</g>
<g font-size="1.5" fill="#800000">
<text x="76.3" y="58.7">UNREG</text>
<text x="131.5" y="58.7">3.6V</text>
<text x="156.9" y="58.7">3.6V</text>
<text x="165.4" y="58.7">3.6V</text>
<text x="173.9" y="58.7">3.6V</text>
<text x="216.2" y="58.7">3.6V</text>
<text x="216.2" y="77.3">3.6V</text>
<text x="74" y="94.3">3.6V</text>
<text x="158.6" y="94.3">3.6V</text>
<text x="216.2" y="96">3.6V</text>
<text x="62.1" y="106.2">3.6V</text>
<text x="158.3" y="113">IO1</text>
<text x="168.8" y="109.6">3.6V</text>
<text x="158.3" y="114.7">IO2</text>
<text x="158.3" y="116.4">IO3</text>
<text x="158.3" y="118.1">IO4</text>
<text x="158.3" y="119.8">IO5_AD1</text>
<text x="216.2" y="114.7">3.6V</text>
<text x="158.3" y="121.5">IO6_AD2</text>
<text x="158.3" y="123.2">IO7_AD3</text>
<text x="158.3" y="124.9">IO8_AD4_FO</text>
<text x="158.3" y="126.6">IO9_RX</text>
<text x="158.3" y="128.3">IO10_TX</text>
<text x="158.3" y="131.7">IO12_AD5_FI</text>
<text x="216.2" y="133.4">3.6V</text>
<text x="87.5" y="155.4">3.6V</text>
<text x="163.4" y="165.7">DSR</text>
<text x="163.4" y="167.3">RXD</text>
<text x="87.2" y="170.7">FC_O</text>
<text x="163.4" y="169">RTS</text>
<text x="163.4" y="170.7">TXD</text>
<text x="163.4" y="172.4">CTS</text>
<text x="87.2" y="174.1">FC_I</text>
<text x="163.4" y="174.1">DTR</text>
</g>
<g font-size="1.5" fill="#000080">
<text x="224.2" y="59">D4</text>
<text x="46.5" y="60.4">J7</text>
<text x="64.9" y="60.5">D10</text>
<text x="64.9" y="65.3">SD71</text>
<text x="219.3" y="65.4">Q1</text>
<text x="224.2" y="64.1">D16</text>
<text x="93.1" y="68.8">U1</text>
<text x="125.3" y="70.5">L1</text>
<text x="134.4" y="71.5">R15</text>
<text x="176.6" y="67">D18</text>
<text x="202.2" y="66.5">R5</text>
<text x="202.2" y="69.5">10k</text>
<text x="219.3" y="67.1">3904</text>
<text x="235.2" y="68.7">R10</text>
<text x="235.2" y="70.4">1k</text>
<text x="46.5" y="75.6">J8</text>
<text x="124.1" y="77.3">D9</text>
<text x="125.3" y="74">4.7uH</text>
<text x="134.4" y="74.6">100k</text>
<text x="224.2" y="77.7">D22</text>
<text x="65.3" y="80.6">C13</text>
<text x="65.3" y="83.9">47uF 10v</text>
<text x="73.3" y="80.7">C7</text>
<text x="79.2" y="83.9">1nF</text>
<text x="79.7" y="80.4">C2</text>
<text x="88.5" y="82.4">C6</text>
<text x="93.1" y="79">MAX887</text>
<text x="119" y="82.4">C4</text>
<text x="124.1" y="79">MBR0520</text>
<text x="135.9" y="82.4">C14</text>
<text x="143.7" y="78.9">R16</text>
<text x="143.7" y="80.6">51k</text>
<text x="152.9" y="82.4">C5</text>
<text x="161.3" y="82.4">C1</text>
<text x="169.8" y="82.4">C3</text>
<text x="175.9" y="78.9">R20</text>
<text x="175.9" y="80.6">1k</text>
<text x="224.2" y="82.8">D8</text>
<text x="73.6" y="84.1">0.1uF</text>
<text x="88.5" y="84.1">6.8uF</text>
<text x="119" y="84.1">1nF</text>
<text x="135.9" y="84.1">6.8uF</text>
<text x="152.9" y="84.1">1nF</text>
<text x="160" y="84.1">0.1uF</text>
<text x="168.4" y="84.1">0.1uF</text>
<text x="202.2" y="85.1">R9</text>
<text x="202.2" y="88.1">100k</text>
<text x="219.3" y="84.1">Q5</text>
<text x="219.3" y="85.8">3904</text>
<text x="235.2" y="87.4">R14</text>
<text x="235.2" y="89.1">1k</text>
<text x="68.5" y="97.7">U3A</text>
<text x="99" y="97.7">R1</text>
<text x="105.8" y="97.7">100k</text>
<text x="112.6" y="96">J1</text>
<text x="119.3" y="96">J6</text>
<text x="138" y="96">J5</text>
<text x="146.4" y="101.1">R3</text>
<text x="146.4" y="97.7">R4</text>
<text x="154.9" y="101.1">100k</text>
<text x="154.9" y="97.7">100k</text>
<text x="224.2" y="101.4">D7</text>
<text x="224.2" y="96.4">D21</text>
<text x="68.5" y="104.5">INV</text>
<text x="146.4" y="102.8">R2</text>
<text x="154.9" y="102.8">100k</text>
<text x="202.2" y="103.8">R7</text>
<text x="202.2" y="106.7">100k</text>
<text x="219.3" y="102.8">Q4</text>
<text x="235.2" y="106">R13</text>
<text x="235.2" y="107.7">1k</text>
<text x="56.6" y="109.6">U19A</text>
<text x="112.6" y="111.3">BOT</text>
<text x="119.3" y="111.3">MID</text>
<text x="138" y="111.3">TOP</text>
<text x="175.2" y="111.3">J2</text>
<text x="56.6" y="116.4">INV</text>
<text x="112.6" y="114.7">S1</text>
<text x="112.6" y="119.8">S2</text>
<text x="117.6" y="114.7">PB</text>
<text x="117.6" y="119.8">PB</text>
<text x="224.2" y="115">D5</text>
<text x="70.2" y="123.2">U19B</text>
<text x="202.2" y="122.5">R6</text>
<text x="202.2" y="125.6">100k</text>
<text x="219.3" y="121.5">Q2</text>
<text x="219.3" y="123.2">3904</text>
<text x="224.2" y="120.1">D19</text>
<text x="235.2" y="124.7">R11</text>
<text x="70.2" y="128.3">INV</text>
<text x="235.2" y="126.4">1k</text>
<text x="77" y="133.4">U3B</text>
<text x="224.2" y="133.7">D20</text>
<text x="77" y="138.5">INV</text>
<text x="202.2" y="141.2">R8</text>
<text x="219.3" y="140.2">Q3</text>
<text x="219.3" y="141.9">3904</text>
<text x="224.2" y="138.8">D6</text>
<text x="235.2" y="143.4">R12</text>
<text x="202.2" y="144.1">100k</text>
<text x="235.2" y="145.1">1k</text>
<text x="53.1" y="157">C8</text>
<text x="56.5" y="160.6">0.1uF</text>
<text x="68.5" y="157.1">U2</text>
<text x="178.4" y="160.4">J4</text>
<text x="53.1" y="163.8">C9</text>
<text x="56.5" y="167.3">0.1uF</text>
<text x="107.5" y="164">0.1uF</text>
<text x="108.8" y="162.3">C12</text>
<text x="127.8" y="164">JP1</text>
<text x="178.4" y="162.4">DB9F</text>
<text x="126.1" y="177.4">BREAKOUT BOX</text>
<text x="68.5" y="182.6">MAX3222</text>
<text x="89.5" y="180.8">R17</text>
<text x="89.5" y="182.5">100K</text>
<text x="95.8" y="184.1">C10</text>
<text x="95.8" y="185.8">0.1uF</text>
<text x="102.6" y="184.1">C11</text>
<text x="102.6" y="185.8">0.1uF</text>
<text x="245.9" y="197.9">1</text>
</g>
</svg>
